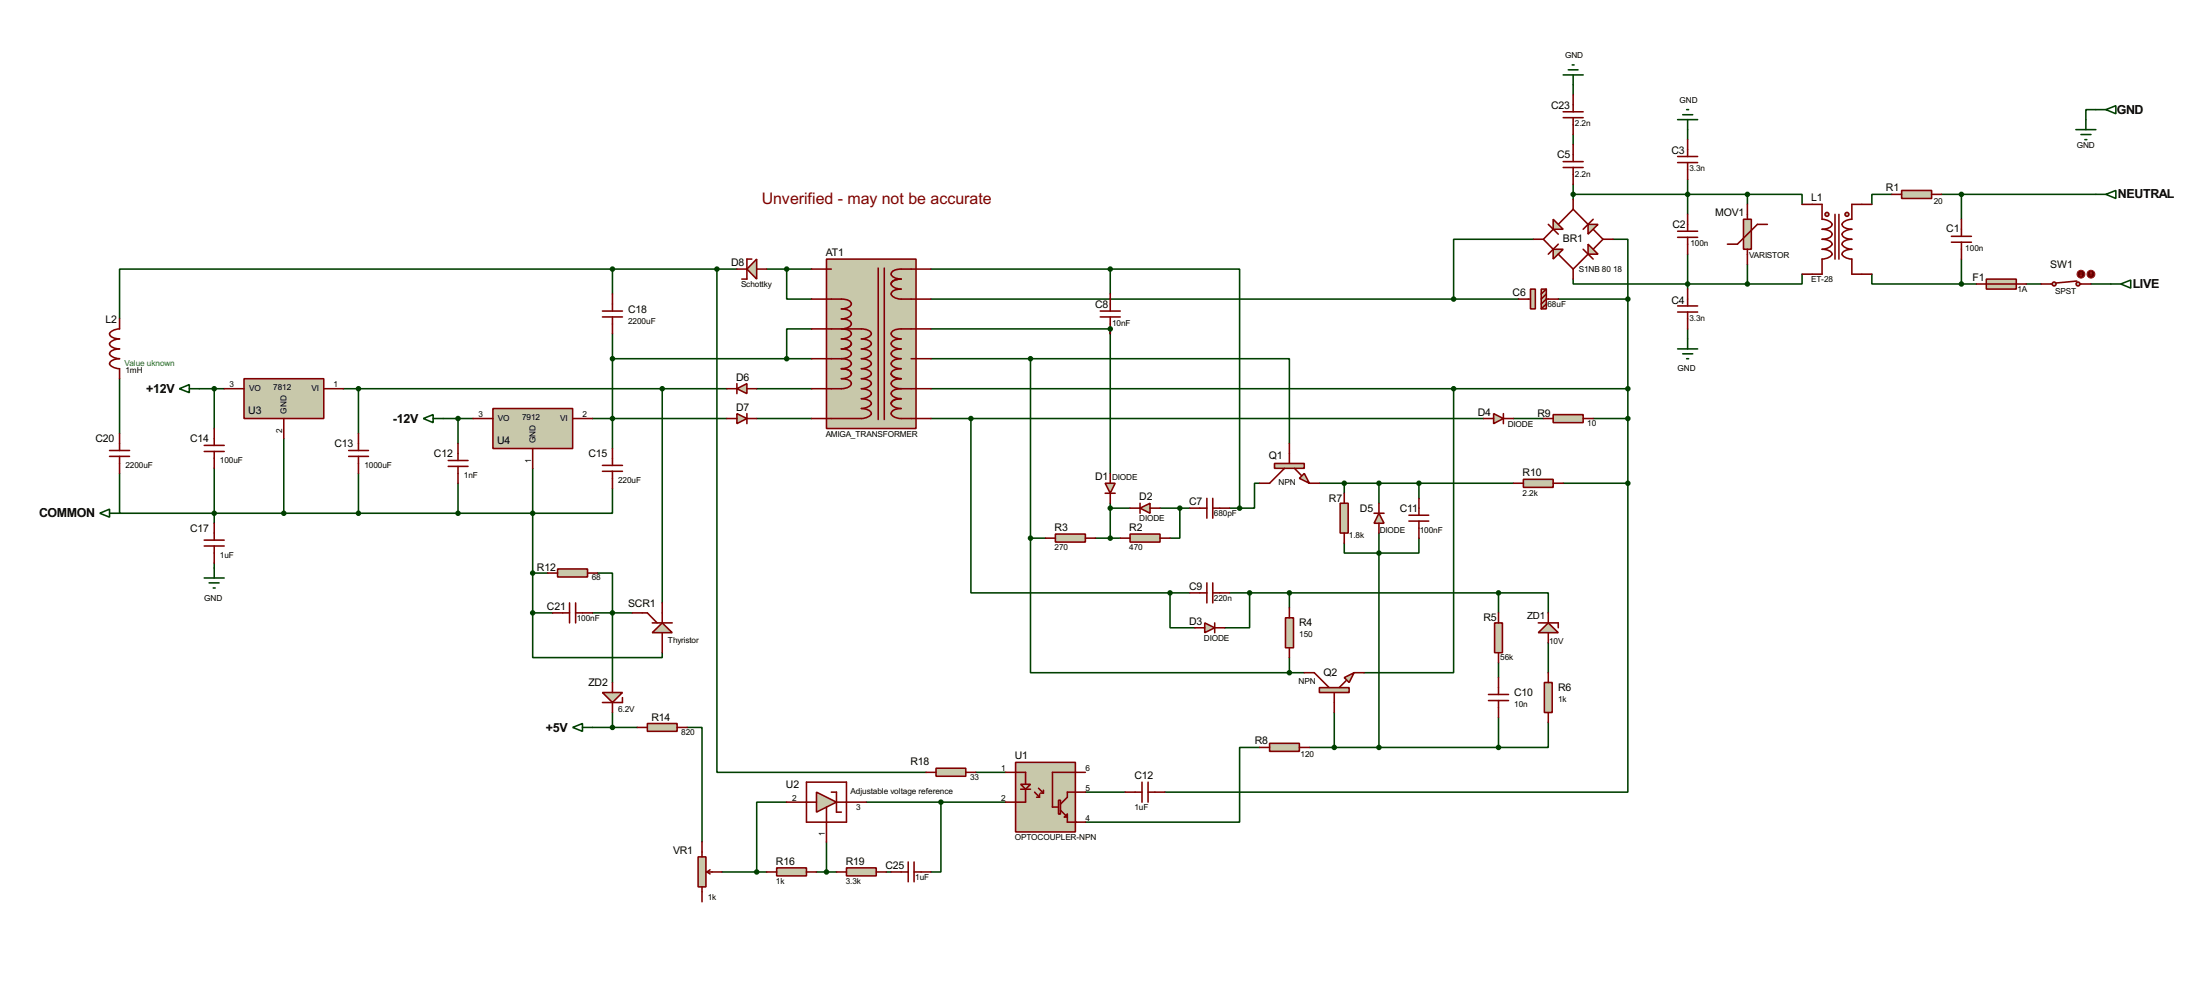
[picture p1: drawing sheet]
<svg xmlns="http://www.w3.org/2000/svg" width="561mm" height="256mm" viewBox="0 0 561 256" stroke-linecap="round" stroke-linejoin="round" font-family="sans-serif">
<g fill="none" stroke="#004000" stroke-width=".4">
<path d="M401.4 21.6v2.6M401.4 34.3v2.6M430.6 33.1v2.5M537.3 28l2.5-1v2zM537.3 28h-5.1v2.5M401.4 47v3.9M401.4 49.6h44.4M430.6 45.8v8.9M445.8 49.6h14v2.5M445.8 49.6v2.5M482.7 49.6h-5.1v2.5M495.4 49.6h41.9"/>
<path d="M500.4 49.6v6.3M537.3 49.6l2.5-1v2zM156.3 68.6h-125.8v12.7M156.3 68.6v6.4M156.3 68.6h31.7M182.9 68.6v128.3h53.4M195.6 68.6h11.5M200.7 68.6v7.7h6.4M237.5 68.6h45.8M237.5 76.3h149.9M283.3 68.6h33v61M283.3 68.6v6.4"/>
<path d="M391.2 61h-20.3v15.3M397.6 76.3h17.7M401.4 71.2v1.2h44.4M411.5 61h3.8v15.3M415.3 76.3v46.9M430.6 64.8v8.9M445.8 67.4v5M459.8 69.9v2.5h-14M477.6 69.9v2.5h22.8M500.4 72.4h3.8M500.4 66.1v6.3M516.9 72.4h3.9"/>
<path d="M533.5 72.4h7.6M541.1 72.4l2.5-1v2.1zM30.5 96.6v13.9M50.9 99.1h6.3M54.7 99.1v10.2M87.7 99.1h97.8M91.5 99.1v11.4M156.3 85.1v29.3M156.3 91.5h50.8M169 99.1v54.6M193.1 99.1h14M207.1 83.9h-6.4v7.6"/>
<path d="M237.5 83.9h45.8v36.8M237.5 99.1h177.8M237.5 91.5h25.4M262.9 91.5h66.1v21.6M262.9 91.5v45.7M370.9 99.1v72.4h-22.9M430.6 83.9v2.5M54.7 119.4v14M72.4 111.8v19.1M113.1 106.7h7.6M116.9 106.7v6.4M135.9 119.4v36.9"/>
<path d="M151.2 106.7h34.3M193.1 106.7h14M237.5 106.7h141M247.7 106.7v44.5h50.8M386.1 106.7h7.7M406.5 106.7h8.8M30.5 120.7v10.2h125.8v-6.4M91.5 120.7v10.2M116.9 123.2v7.7M262.9 137.2v34.3h66.1M262.9 137.2h3.9M279.5 137.2h6.3"/>
<path d="M283.3 129.6h5M283.3 128.3v8.9M296 129.6h7.6M301 129.6v7.6h-2.5M313.7 129.6h2.6M321.4 123.2h-1.3v6.4h-3.8M336.6 123.2h49.5M343 123.2v2.6M351.8 123.2v5.1M351.8 135.9v54.7M362 137.2v3.8h-19v-2.5M362 123.2v3.9"/>
<path d="M398.8 123.2h16.5M415.3 123.2v78.8h-118.1M54.7 143.6v1.2M135.9 156.3v11.4h33.1v-1.3M135.9 156.3h5.1M135.9 146.1h3.9M151.2 156.3h10.1M152.5 146.1h3.8v27.9M298.5 151.2v8.9h6.4M298.5 151.2h5.1M313.7 151.2h68.6M318.8 151.2v8.9h-6.3"/>
<path d="M329 151.2v3.8M382.3 151.2h12.7v5.1M382.3 151.2v5.1M329 167.7v3.8M329 171.5h3.8M382.3 169v3.8M395 163.9v7.6M151.2 185.5h11.4M156.3 181.7v3.8M175.3 185.5h3.8v29.2M249 196.9h7.6M321.4 190.6h-5.1v19h-39.4"/>
<path d="M334.1 190.6h48.2M340.4 181.7v8.9M382.3 182.9v7.7M395 184.2v6.4h-12.7M200.7 204.5h-7.6v17.8M210.9 214.7v7.6M221 204.5h35.6M240.1 204.5v17.8h-2.6M276.9 202h10.2M184.2 222.3h11.4M208.3 222.3h5.1M226.1 222.3h1.3"/>
</g>
<g fill="#c8c8aa" stroke="#800000" stroke-width=".4">
<circle cx="530.1" cy="72.4" r=".5"/>
<circle cx="524" cy="72.4" r=".5"/>
</g>
<path d="M520.8 72.4h2.7M529.9 71.7l-5.3 .5M530.7 72.4h2.8" fill="none" stroke="#800000" stroke-width=".4"/>
<circle cx="530.9" cy="69.9" r="1" fill="#400000" stroke="#f00" stroke-width=".26"/>
<path d="M530.7 70.2l.2 .2M530.9 69.4v1M531.2 70.2l-.3 .2" fill="none" stroke="#f00" stroke-width=".26"/>
<circle cx="533.4" cy="69.9" r="1" fill="#400000" stroke="#f00" stroke-width=".26"/>
<path d="M533.5 69.4l-.3 .3M533.5 69.4l.2 .3M533.5 69.4v1" fill="none" stroke="#f00" stroke-width=".26"/>
<path d="M472.5 55.9l-1.3 .2a1.32 1.32 0 0 0-1.2 1.5 2.76 2.76 0 0 0 2.5 .9l-1.3 .2a1.3 1.3 0 0 0-1.2 1.4 2.69 2.69 0 0 0 2.5 .9h-.7a2.01 2.01 0 0 0-1.8 1.3 2.66 2.66 0 0 0 2.5 1.3h-.7a2.01 2.01 0 0 0-1.8 1.2 2.65 2.65 0 0 0 2.5 1.3M500.4 55.9v4.4M497.9 60.3h5.1M497.9 61.8h5.1M500.4 61.8v4.3" fill="none" stroke="#800000" stroke-width=".4"/>
<circle cx="471.2" cy="54.7" r=".5" fill="#c8c8aa" stroke="#800000" stroke-width=".4"/>
<path d="M464.9 55.9l1.2 .2a1.33 1.33 0 0 1 1.2 1.5 2.87 2.87 0 0 1-2.4 .9M467.4 59.7a2.31 2.31 0 0 1-2.5 1.3h.6a2.08 2.08 0 0 1 1.9 1.3 2.76 2.76 0 0 1-2.5 1.3h.6a2.08 2.08 0 0 1 1.9 1.2 2.75 2.75 0 0 1-2.5 1.3" fill="none" stroke="#800000" stroke-width=".4"/>
<circle cx="466.1" cy="54.7" r=".5" fill="#c8c8aa" stroke="#800000" stroke-width=".4"/>
<path d="M459.8 52.1h5.1v3.8M464.9 58.5h.6a2.08 2.08 0 0 1 1.9 1.2M468.2 54.7v11.4M469.2 54.7v11.4M477.6 52.1h-5.1v3.8M464.9 66.1v3.8h-5.1M472.5 66.1v3.8h5.1" fill="none" stroke="#800000" stroke-width=".4"/>
<path d="M485.2 48.6h7.6v2h-7.6z" fill="#c8c8aa" stroke="#800000" stroke-width=".4"/>
<path d="M482.7 49.6h2.5M492.8 49.6h2.6" fill="none" stroke="#800000" stroke-width=".4"/>
<path d="M444.8 55.9h2v7.7h-2z" fill="#c8c8aa" stroke="#800000" stroke-width=".4"/>
<g fill="none" stroke="#800000" stroke-width=".4">
<path d="M428 39.9h5.1M430.6 35.6v4.3M428 59h5.1M428 41.5h5.1M430.6 41.5v4.3M430.6 54.7v4.3M445.8 52.1v3.8M450.9 57.2h-2.5l-5.1 5.1h-2.6M428 60.5h5.1M428 78h5.1M428 79.6h5.1M430.6 60.5v4.3"/>
<path d="M430.6 73.7v4.3M430.6 79.6v4.3M445.8 63.6v3.8"/>
</g>
<circle cx="430.5" cy="49.6" r=".5" fill="#004000" stroke="#004000" stroke-width=".4"/>
<path d="M428 30.5h5.1M429.3 29.3h2.6M430.3 28h.5M430.6 30.5v2.6M428 89h5.1M429.3 90.2h2.6M430.3 91.5h.5M430.6 86.4v2.6" fill="none" stroke="#004000" stroke-width=".4"/>
<path d="M396.3 63.6h2.5l-2.5 2.5z" fill="#c8c8aa" stroke="#800000" stroke-width=".4"/>
<path d="M395 57.2l2.6 2.5M396.3 58.5l-2.5 2.5 2.5 2.6M397.6 57.2l3.8-3.8 3.8 3.8M406.5 55.9l-2.6 2.6M406.5 58.5l2.5 2.5-2.5 2.6M397.6 62.3l-2.6 2.5M397.6 64.8l3.8 3.8 3.8-3.8M403.9 63.6l2.6 2.5" fill="none" stroke="#800000" stroke-width=".4"/>
<g fill="#c8c8aa" stroke="#800000" stroke-width=".4">
<path d="M396.3 55.9l2.5 2.6h-2.5z"/>
<path d="M405.2 57.2h2.5l-2.5 2.5z"/>
<path d="M405.2 62.3l2.5 2.5h-2.5z"/>
</g>
<g fill="none" stroke="#800000" stroke-width=".4">
<path d="M398.8 30h5.1M398.8 28.5h5.1M401.4 24.2v4.3M401.4 30v4.3M401.4 36.9v4.3M398.8 42.7h5.1M398.8 41.2h5.1M401.4 42.7v4.3M401.4 50.9v2.5M391.2 61h2.6M401.4 68.6v2.6M409 61h2.5"/>
<path d="M291.4 199.4v5.1M292.9 199.4v5.1M287.1 202h4.3M292.9 202h4.3"/>
</g>
<path d="M398.8 19.1h5.1M400.1 17.8h2.5M401.1 16.6h.5M401.4 19.1v2.5" fill="none" stroke="#004000" stroke-width=".4"/>
<g fill="#c8c8aa" stroke="#800000" stroke-width=".4">
<path d="M390.5 73.7h1.2v5.1h-1.2z"/>
<path d="M393.2 73.7h1.3v5.1h-1.3z"/>
</g>
<path d="M387.4 76.3h3.1M394.5 73.7l-1.3 1.3M394.5 75l-1.3 1.3M394.5 77.5l-1.3 1.3M397.6 76.3h-3.1l-1.3 1.2" fill="none" stroke="#800000" stroke-width=".4"/>
<circle cx="500.4" cy="49.6" r=".5" fill="#004000" stroke="#004000" stroke-width=".4"/>
<path d="M506.8 71.2h7.6v2.5h-7.6z" fill-rule="evenodd" fill="#c8c8aa" stroke="#800000" stroke-width=".4"/>
<path d="M504.2 72.4h12.7" fill="none" stroke="#800000" stroke-width=".4"/>
<path d="M388.7 122.2h7.6v2.1h-7.6z" fill="#c8c8aa" stroke="#800000" stroke-width=".4"/>
<path d="M386.1 123.2h2.6M396.3 123.2h2.5" fill="none" stroke="#800000" stroke-width=".4"/>
<g fill="#004000" stroke="#004000" stroke-width=".4">
<circle cx="430.5" cy="72.4" r=".5"/>
<circle cx="401.3" cy="49.6" r=".5"/>
</g>
<path d="M396.3 105.7h7.6v2.1h-7.6z" fill="#c8c8aa" stroke="#800000" stroke-width=".4"/>
<path d="M393.8 106.7h2.5M403.9 106.7h2.6" fill="none" stroke="#800000" stroke-width=".4"/>
<path d="M381.1 105.5l2.5 1.2-2.5 1.3z" fill="#c8c8aa" stroke="#800000" stroke-width=".4"/>
<path d="M378.5 106.7h2.6M383.6 105.5v2.5M383.6 106.7h2.5M303.6 151.2h4.3M307.9 148.6v5.1M309.4 148.6v5.1M309.4 151.2h4.3" fill="none" stroke="#800000" stroke-width=".4"/>
<path d="M307.4 158.8l2.5 1.3-2.5 1.2z" fill="#c8c8aa" stroke="#800000" stroke-width=".4"/>
<path d="M309.9 158.8v2.5M304.9 160.1h2.5M309.9 160.1h2.6" fill="none" stroke="#800000" stroke-width=".4"/>
<path d="M381.3 158.8h2v7.6h-2z" fill="#c8c8aa" stroke="#800000" stroke-width=".4"/>
<path d="M382.3 156.3v2.5M382.3 166.4v2.6" fill="none" stroke="#800000" stroke-width=".4"/>
<path d="M392.5 161.3l2.5-2.5 2.6 2.5z" fill="#c8c8aa" stroke="#800000" stroke-width=".4"/>
<path d="M392.5 158.8h5.1v1.3M395 156.3v2.5M379.8 178.6h5.1M379.8 177.1h5.1M382.3 172.8v4.3M382.3 178.6v4.3M395 161.3v2.6" fill="none" stroke="#800000" stroke-width=".4"/>
<path d="M394 174h2v7.7h-2z" fill="#c8c8aa" stroke="#800000" stroke-width=".4"/>
<path d="M395 171.5v2.5M395 181.7v2.5" fill="none" stroke="#800000" stroke-width=".4"/>
<path d="M343 172.8l2.5-1.3-1.3 2.5z" fill="#c8c8aa" stroke="#800000" stroke-width=".4"/>
<path d="M336.6 175.3h7.6v1.3h-7.6z" fill="#c8c8aa" stroke="#800000" stroke-width=".4"/>
<path d="M332.8 171.5h2.5l3.8 3.8M340.4 176.6v5.1M343.5 173.5l-1.8 1.8M345.5 171.5h2.5" fill="none" stroke="#800000" stroke-width=".4"/>
<path d="M331.5 122l1.3-1.3 1.3 2.5z" fill="#c8c8aa" stroke="#800000" stroke-width=".4"/>
<path d="M325.2 118.2h7.6v1.2h-7.6z" fill="#c8c8aa" stroke="#800000" stroke-width=".4"/>
<path d="M327.7 119.4l-3.8 3.8h-2.5M329 113.1v5.1M330.3 119.4l1.7 1.8M303.6 129.6h4.3M307.9 127.1v5M309.4 127.1v5M309.4 129.6h4.3M334.1 123.2h2.5" fill="none" stroke="#800000" stroke-width=".4"/>
<path d="M288.3 136.2h7.7v2h-7.7z" fill="#c8c8aa" stroke="#800000" stroke-width=".4"/>
<path d="M285.8 137.2h2.5M296 137.2h2.5" fill="none" stroke="#800000" stroke-width=".4"/>
<path d="M290.9 129.6l2.5-1.3v2.6z" fill="#c8c8aa" stroke="#800000" stroke-width=".4"/>
<path d="M280.7 79.3h5.1M283.3 75v4.3M280.7 80.8h5.1M283.3 80.8v4.3M288.3 129.6h2.6M290.9 128.3v2.6M293.4 129.6h2.6" fill="none" stroke="#800000" stroke-width=".4"/>
<path d="M282 123.2h2.5l-1.2 2.6z" fill="#c8c8aa" stroke="#800000" stroke-width=".4"/>
<path d="M282 125.8h2.5M283.3 120.7v2.5M283.3 125.8v2.5" fill="none" stroke="#800000" stroke-width=".4"/>
<path d="M269.3 136.2h7.6v2h-7.6z" fill="#c8c8aa" stroke="#800000" stroke-width=".4"/>
<path d="M266.8 137.2h2.5M276.9 137.2h2.6" fill="none" stroke="#800000" stroke-width=".4"/>
<path d="M328 157.5h2v7.7h-2z" fill="#c8c8aa" stroke="#800000" stroke-width=".4"/>
<path d="M329 155v2.5M329 165.2v2.5" fill="none" stroke="#800000" stroke-width=".4"/>
<path d="M323.9 189.5h7.6v2.1h-7.6z" fill="#c8c8aa" stroke="#800000" stroke-width=".4"/>
<path d="M321.4 190.6h2.5M331.5 190.6h2.6" fill="none" stroke="#800000" stroke-width=".4"/>
<path d="M341.9 128.3h2.1v7.6h-2.1z" fill="#c8c8aa" stroke="#800000" stroke-width=".4"/>
<path d="M343 125.8v2.5M343 135.9v2.6" fill="none" stroke="#800000" stroke-width=".4"/>
<path d="M351.8 130.9l1.3 2.5h-2.5z" fill="#c8c8aa" stroke="#800000" stroke-width=".4"/>
<path d="M350.6 130.9h2.5M351.8 128.3v2.6M351.8 133.4v2.5M359.5 131.4h5M359.5 132.9h5M362 127.1v4.3M362 132.9v4.3" fill="none" stroke="#800000" stroke-width=".4"/>
<path d="M259.1 194.4h15.3v17.7h-15.3z" fill="#c8c8aa" stroke="#800000" stroke-width=".4"/>
<path d="M260.4 200h2.5l-1.2 1.2z" fill="#c8c8aa" stroke="#800000" stroke-width=".4"/>
<g fill="none" stroke="#800000" stroke-width=".4">
<path d="M256.6 196.9h5.1v3.1M276.9 196.9h-8.4v8.9h1.6M260.4 201.2h2.5M261.7 201.2v3.3h-5.1M264 202l1.2 1.3M264.5 203.3h.7M265 201l1.2 1.2M265.2 202.5v.8M265.5 202.2h.7M266.2 201.5v.7M270.1 204h.5v3.6h-.5zM270.6 206.6l1.7 1.7h-.7l.7-.7v2h4.6"/>
<path d="M276.9 202h-4.6v1.3l-1.7 1.7"/>
</g>
<path d="M529.6 33.1h5.1M530.9 34.3h2.6M531.9 35.6h.5M532.2 30.5v2.6" fill="none" stroke="#004000" stroke-width=".4"/>
<g fill="#004000" stroke="#004000" stroke-width=".4">
<circle cx="316.2" cy="129.6" r=".5"/>
<circle cx="340.4" cy="190.6" r=".5"/>
<circle cx="301" cy="129.6" r=".5"/>
<circle cx="283.2" cy="129.6" r=".5"/>
<circle cx="283.2" cy="137.2" r=".5"/>
<circle cx="351.8" cy="123.2" r=".5"/>
<circle cx="382.3" cy="190.6" r=".5"/>
<circle cx="351.8" cy="141" r=".5"/>
<circle cx="445.8" cy="49.6" r=".5"/>
<circle cx="445.8" cy="72.4" r=".5"/>
</g>
<path d="M238.8 195.9h7.6v2h-7.6z" fill="#c8c8aa" stroke="#800000" stroke-width=".4"/>
<path d="M236.3 196.9h2.5M246.4 196.9h2.6" fill="none" stroke="#800000" stroke-width=".4"/>
<path d="M45.8 99.1l2.5-1v2zM48.3 99.1h2.6M108 106.7l2.5-1v2.1zM110.5 106.7h2.6M25.5 130.9l2.5-1.1v2.1zM28 130.9h2.5M146.1 185.5l2.5-1v2zM148.6 185.5h2.6" fill="none" stroke="#004000" stroke-width=".4"/>
<path d="M193.1 66.1v5.1l-2.5-2.6z" fill="#c8c8aa" stroke="#800000" stroke-width=".4"/>
<path d="M153.7 79.3h5.1M156.3 75v4.3M188 68.6h2.6M191.8 66.1h-1.2v5.1h-1.3M193.1 68.6h2.5M30.5 81.3v2.6l-1.2 .2a1.31 1.31 0 0 0-1.2 1.4 2.79 2.79 0 0 0 2.4 .9l-1.2 .2a1.31 1.31 0 0 0-1.2 1.4 2.86 2.86 0 0 0 2.4 1h-.6a2.08 2.08 0 0 0-1.9 1.2 2.75 2.75 0 0 0 2.5 1.3h-.6a2.11 2.11 0 0 0-1.9 1.3 2.75 2.75 0 0 0 2.5 1.2v2.6M153.7 80.8h5.1M156.3 80.8v4.3" fill="none" stroke="#800000" stroke-width=".4"/>
<path d="M188 105.5l2.6 1.2-2.6 1.3z" fill="#c8c8aa" stroke="#800000" stroke-width=".4"/>
<path d="M185.5 106.7h2.5M190.6 105.5v2.5M190.6 106.7h2.5" fill="none" stroke="#800000" stroke-width=".4"/>
<path d="M188 99.1l2.6-1.3v2.6z" fill="#c8c8aa" stroke="#800000" stroke-width=".4"/>
<path d="M185.5 99.1h2.5M188 97.8v2.6M190.6 99.1h2.5" fill="none" stroke="#800000" stroke-width=".4"/>
<path d="M178.1 218.5h2v7.6h-2z" fill="#c8c8aa" stroke="#800000" stroke-width=".4"/>
<path d="M179.1 214.7v3.8M179.1 226.1v3.8M180.4 222.3l.8 .5M180.4 222.3h3.8M181.2 221.8l-.8 .5" fill="none" stroke="#800000" stroke-width=".4"/>
<path d="M165.2 184.5h7.6v2h-7.6z" fill="#c8c8aa" stroke="#800000" stroke-width=".4"/>
<path d="M162.6 185.5h2.6M172.8 185.5h2.5" fill="none" stroke="#800000" stroke-width=".4"/>
<path d="M208.3 202l5.1 2.5-5.1 2.6z" fill="#c8c8aa" stroke="#800000" stroke-width=".4"/>
<path d="M205.8 199.4h10.2v10.2h-10.2zM200.7 204.5h7.6M210.9 205.8v8.9M212.1 202h1.3v5.1h1.3M213.4 204.5h7.6" fill="none" stroke="#800000" stroke-width=".4"/>
<path d="M198.2 221.3h7.6v2h-7.6z" fill="#c8c8aa" stroke="#800000" stroke-width=".4"/>
<path d="M195.6 222.3h2.6M205.8 222.3h2.5" fill="none" stroke="#800000" stroke-width=".4"/>
<path d="M125.8 104.2h20.3v10.2h-20.3z" fill="#c8c8aa" stroke="#800000" stroke-width=".4"/>
<path d="M120.7 106.7h5.1M135.9 114.4v5M146.1 106.7h5.1" fill="none" stroke="#800000" stroke-width=".4"/>
<path d="M62.3 96.6h20.3v10.1h-20.3z" fill="#c8c8aa" stroke="#800000" stroke-width=".4"/>
<g fill="none" stroke="#800000" stroke-width=".4">
<path d="M57.2 99.1h5.1M82.6 99.1h5.1M28 114.9h5.1M28 116.4h5.1M30.5 110.5v4.4M30.5 116.4v4.3M52.1 115.1h5.1M52.1 113.6h5.1M54.7 109.3v4.3M54.7 115.1v4.3M72.4 106.7v5.1M114.4 118.9h5"/>
<path d="M114.4 117.4h5M116.9 113.1v4.3M116.9 118.9v4.3M153.7 118.7h5.1M156.3 114.4v4.3M52.1 137.7h5.1M52.1 139.2h5.1M54.7 133.4v4.3M54.7 139.2v4.4M153.7 120.2h5.1M156.3 120.2v4.3"/>
</g>
<path d="M52.1 147.4h5.1M53.4 148.6h2.5M54.4 149.9h.5M54.7 144.8v2.6" fill="none" stroke="#004000" stroke-width=".4"/>
<g fill="#004000" stroke="#004000" stroke-width=".4">
<circle cx="135.9" cy="130.9" r=".5"/>
<circle cx="156.2" cy="106.7" r=".5"/>
<circle cx="116.8" cy="130.9" r=".5"/>
<circle cx="116.8" cy="106.7" r=".5"/>
<circle cx="54.6" cy="99.1" r=".5"/>
<circle cx="72.4" cy="130.9" r=".5"/>
<circle cx="54.6" cy="130.9" r=".5"/>
</g>
<path d="M153.7 176.6h5.1l-2.5 2.5z" fill="#c8c8aa" stroke="#800000" stroke-width=".4"/>
<path d="M89 114.9h5M89 116.4h5M91.5 110.5v4.4M91.5 116.4v4.3M156.3 174v2.6M156.3 179.1v2.6M158.8 177.9v1.2h-5.1" fill="none" stroke="#800000" stroke-width=".4"/>
<g fill="#004000" stroke="#004000" stroke-width=".4">
<circle cx="91.4" cy="99.1" r=".5"/>
<circle cx="91.4" cy="130.9" r=".5"/>
</g>
<path d="M142.3 145.1h7.6v2h-7.6z" fill="#c8c8aa" stroke="#800000" stroke-width=".4"/>
<path d="M139.8 146.1h2.5M149.9 146.1h2.6" fill="none" stroke="#800000" stroke-width=".4"/>
<path d="M166.4 161.3l2.6-2.5 2.5 2.5z" fill="#c8c8aa" stroke="#800000" stroke-width=".4"/>
<path d="M141 156.3h4.3M145.3 153.7v5.1M146.9 156.3h4.3M146.9 153.7v5.1M161.3 156.3h3.9l2.5 2.5M166.4 158.8h5.1M169 153.7v5.1M169 161.3v5.1" fill="none" stroke="#800000" stroke-width=".4"/>
<circle cx="210.8" cy="222.3" r=".5" fill="#004000" stroke="#004000" stroke-width=".4"/>
<path d="M216 221.3h7.6v2h-7.6z" fill="#c8c8aa" stroke="#800000" stroke-width=".4"/>
<path d="M231.7 219.8v5M233.2 219.8v5M213.4 222.3h2.6M223.6 222.3h2.5M227.4 222.3h4.3M233.2 222.3h4.3" fill="none" stroke="#800000" stroke-width=".4"/>
<circle cx="156.2" cy="156.3" r=".5" fill="#004000" stroke="#004000" stroke-width=".4"/>
<path d="M210.9 66.1h22.8v43.2h-22.8z" fill="#c8c8aa" stroke="#800000" stroke-width=".4"/>
<path d="M207.1 76.3h7.6a2.12 2.12 0 0 1 2.5 1.2 2.4 2.4 0 0 1-2.5 1.3 2.14 2.14 0 0 1 2.5 1.3 2.4 2.4 0 0 1-2.5 1.2 2.09 2.09 0 0 1 2.5 1.3 2.4 2.4 0 0 1-2.5 1.3 2.12 2.12 0 0 1 2.5 1.2 2.35 2.35 0 0 1-2.5 1.3 2.12 2.12 0 0 1 2.5 1.3 2.41 2.41 0 0 1-2.5 1.3 2.12 2.12 0 0 1 2.5 1.2 2.4 2.4 0 0 1-2.5 1.3M207.1 68.6h5M224.1 68.4v38.6M225.6 68.4v38.6M237.5 68.6h-7.6a2.12 2.12 0 0 0-2.5 1.3 2.45 2.45 0 0 0 2.5 1.3 2.15 2.15 0 0 0-2.5 1.2 2.4 2.4 0 0 0 2.5 1.3 2.15 2.15 0 0 0-2.5 1.3 2.47 2.47 0 0 0 2.5 1.3h7.6M207.1 83.9h13.3a2.08 2.08 0 0 1 1.9 1.2 2.67 2.67 0 0 1-2.5 1.3h.6a2.08 2.08 0 0 1 1.9 1.3 2.76 2.76 0 0 1-2.5 1.3h.6a2.08 2.08 0 0 1 1.9 1.2 2.75 2.75 0 0 1-2.5 1.3h.6a2.11 2.11 0 0 1 1.9 1.3 2.75 2.75 0 0 1-2.5 1.2h.6a2.04 2.04 0 0 1 1.9 1.3 2.75 2.75 0 0 1-2.5 1.3h.6a2.08 2.08 0 0 1 1.9 1.2 2.67 2.67 0 0 1-2.5 1.3h.6a2.08 2.08 0 0 1 1.9 1.3 2.76 2.76 0 0 1-2.5 1.3h.6a2.08 2.08 0 0 1 1.9 1.2 2.75 2.75 0 0 1-2.5 1.3h.6a2.11 2.11 0 0 1 1.9 1.3 2.75 2.75 0 0 1-2.5 1.2h-12.7M207.1 91.5h7.6M214.7 91.5a2.14 2.14 0 0 1 2.5 1.3 2.4 2.4 0 0 1-2.5 1.2 2.09 2.09 0 0 1 2.5 1.3 2.4 2.4 0 0 1-2.5 1.3 2.12 2.12 0 0 1 2.5 1.2 2.35 2.35 0 0 1-2.5 1.3h-7.6M229.9 99.1a2.15 2.15 0 0 0-2.5 1.3 2.47 2.47 0 0 0 2.5 1.3 2.15 2.15 0 0 0-2.5 1.2 2.45 2.45 0 0 0 2.5 1.3 2.17 2.17 0 0 0-2.5 1.3 2.45 2.45 0 0 0 2.5 1.2h7.6M229.9 99.1h7.6M232.5 91.5h5M237.5 83.9h-7.6a2.15 2.15 0 0 0-2.5 1.2 2.4 2.4 0 0 0 2.5 1.3 2.15 2.15 0 0 0-2.5 1.3 2.47 2.47 0 0 0 2.5 1.3 2.15 2.15 0 0 0-2.5 1.2 2.45 2.45 0 0 0 2.5 1.3 2.17 2.17 0 0 0-2.5 1.3 2.45 2.45 0 0 0 2.5 1.2 2.12 2.12 0 0 0-2.5 1.3 2.45 2.45 0 0 0 2.5 1.3 2.15 2.15 0 0 0-2.5 1.2 2.4 2.4 0 0 0 2.5 1.3" fill="none" stroke="#800000" stroke-width=".4"/>
<g fill="#004000" stroke="#004000" stroke-width=".4">
<circle cx="200.7" cy="68.6" r=".5"/>
<circle cx="283.2" cy="68.6" r=".5"/>
<circle cx="156.2" cy="68.6" r=".5"/>
<circle cx="156.2" cy="185.5" r=".5"/>
<circle cx="135.9" cy="146.1" r=".5"/>
<circle cx="135.9" cy="156.3" r=".5"/>
<circle cx="168.9" cy="99.1" r=".5"/>
<circle cx="200.7" cy="91.5" r=".5"/>
<circle cx="156.2" cy="91.5" r=".5"/>
<circle cx="182.9" cy="68.6" r=".5"/>
<circle cx="283.2" cy="83.9" r=".5"/>
<circle cx="370.8" cy="76.3" r=".5"/>
<circle cx="262.9" cy="137.2" r=".5"/>
<circle cx="328.9" cy="151.2" r=".5"/>
<circle cx="382.3" cy="151.2" r=".5"/>
<circle cx="342.9" cy="123.2" r=".5"/>
<circle cx="351.8" cy="190.6" r=".5"/>
<circle cx="370.8" cy="99.1" r=".5"/>
<circle cx="362" cy="123.2" r=".5"/>
<circle cx="328.9" cy="171.5" r=".5"/>
<circle cx="240" cy="204.5" r=".5"/>
<circle cx="193" cy="222.3" r=".5"/>
<circle cx="415.3" cy="76.3" r=".5"/>
<circle cx="500.4" cy="72.4" r=".5"/>
<circle cx="415.3" cy="99.1" r=".5"/>
<circle cx="415.3" cy="123.2" r=".5"/>
<circle cx="318.8" cy="151.2" r=".5"/>
<circle cx="298.5" cy="151.2" r=".5"/>
<circle cx="247.7" cy="106.7" r=".5"/>
<circle cx="415.3" cy="106.7" r=".5"/>
<circle cx="262.9" cy="91.5" r=".5"/>
</g>
<text font-size="4.6" fill="#800000" x="194.4" y="52">Unverified - may not be accurate</text>
<g font-size="3.6">
<text x="540.1" y="29">GND</text>
<text x="540.3" y="50.6">NEUTRAL</text>
<text x="544.1" y="73.4">LIVE</text>
<text x="37.3" y="100.2">+12V</text>
<text x="100.3" y="107.8">-12V</text>
<text x="10" y="131.9">COMMON</text>
<text x="139.3" y="186.5">+5V</text>
</g>
<g font-size="3">
<text x="395.7" y="27.9">C23</text>
<text x="397.2" y="40.3">C5</text>
<text x="426.5" y="39.3">C3</text>
<text x="462.1" y="51.4">L1</text>
<text x="481.2" y="48.8">R1</text>
<text x="426.7" y="58.1">C2</text>
<text x="437.6" y="55">MOV1</text>
<text x="496.6" y="59.1">C1</text>
<text x="210.7" y="65.3">AT1</text>
<text x="398.8" y="61.7">BR1</text>
<text x="186.5" y="67.8">D8</text>
<text x="503.3" y="71.6">F1</text>
<text x="523.1" y="68.4">SW1</text>
<text x="385.9" y="75.5">C6</text>
<text x="426.5" y="77.4">C4</text>
<text x="26.9" y="82.2">L2</text>
<text x="160.3" y="79.7">C18</text>
<text x="279.4" y="78.5">C8</text>
<text x="187.8" y="97.1">D6</text>
<text x="63.4" y="105.6">U3</text>
<text x="187.8" y="104.7">D7</text>
<text x="377" y="106">D4</text>
<text x="392.3" y="106.2">R9</text>
<text x="24.4" y="112.7">C20</text>
<text x="48.5" y="112.7">C14</text>
<text x="126.9" y="113.2">U4</text>
<text x="85.3" y="114">C13</text>
<text x="110.7" y="116.6">C12</text>
<text x="150.1" y="116.6">C15</text>
<text x="323.7" y="117">Q1</text>
<text x="279.4" y="122.4">D1</text>
<text x="388.5" y="121.5">R10</text>
<text x="290.7" y="127.6">D2</text>
<text x="303.4" y="128.8">C7</text>
<text x="339.1" y="128">R7</text>
<text x="347" y="130.5">D5</text>
<text x="357.1" y="130.5">C11</text>
<text x="48.5" y="135.6">C17</text>
<text x="269.1" y="135.4">R3</text>
<text x="288.1" y="135.4">R2</text>
<text x="137" y="145.6">R12</text>
<text x="139.6" y="155.5">C21</text>
<text x="160.3" y="154.7">SCR1</text>
<text x="303.4" y="150.4">C9</text>
<text x="303.4" y="159.3">D3</text>
<text x="331.5" y="159.7">R4</text>
<text x="378.5" y="158.2">R5</text>
<text x="337.7" y="172.4">Q2</text>
<text x="150.1" y="175">ZD2</text>
<text x="386.3" y="177.5">C10</text>
<text x="397.5" y="176.2">R6</text>
<text x="166.2" y="183.7">R14</text>
<text x="320.1" y="189.8">R8</text>
<text x="232.3" y="195.1">R18</text>
<text x="258.9" y="193.6">U1</text>
<text x="200.5" y="200.9">U2</text>
<text x="289.4" y="198.7">C12</text>
<text x="171.7" y="217.7">VR1</text>
<text x="198" y="220.5">R16</text>
<text x="215.8" y="220.5">R19</text>
<text x="225.9" y="221.6">C25</text>
</g>
<text font-size="2.8" x="389.6" y="157.8">ZD1</text>
<g font-size="2.4">
<text x="399.3" y="14.7">GND</text>
<text x="428.5" y="26.1">GND</text>
<text x="401.8" y="32.2">2.2n</text>
<text x="529.9" y="37.8">GND</text>
<text x="401.8" y="45.2">2.2n</text>
<text x="431" y="43.7">3.3n</text>
<text x="493.4" y="51.9">20</text>
<text x="431.3" y="62.7">100n</text>
<text x="446.3" y="65.7">VARISTOR</text>
<text x="501.4" y="64">100n</text>
<text x="402.8" y="69.5">S1NB 80</text>
<text x="411.6" y="69.5">18</text>
<text x="462.1" y="72">ET-28</text>
<text x="189.1" y="73.3">Schottky</text>
<text x="514.7" y="74.5">1A</text>
<text x="524.4" y="75">SPST</text>
<text x="160.3" y="82.5">2200uF</text>
<text x="283.7" y="83">10nF</text>
<text x="394.8" y="78.3">68uF</text>
<text x="431" y="81.8">3.3n</text>
<text x="32" y="95.2">1mH</text>
<text x="428" y="94.7">GND</text>
<text x="58.6" y="98.7">3</text>
<text x="63.6" y="99.8">VO</text>
<text x="69.7" y="99.5">7812</text>
<text x="79.5" y="99.8">VI</text>
<text x="85.1" y="98.7">1</text>
<text x="73.1" y="105.5" transform="rotate(-90 73.1 105.5)">GND</text>
<text x="122.1" y="106.3">3</text>
<text x="127.1" y="107.4">VO</text>
<text x="133.2" y="107.2">7912</text>
<text x="143" y="107.4">VI</text>
<text x="148.6" y="106.3">2</text>
<text x="72" y="110.4" transform="rotate(-90 72 110.4)">2</text>
<text x="136.6" y="113.1" transform="rotate(-90 136.6 113.1)">GND</text>
<text x="210.7" y="111.4">AMIGA_TRANSFORMER</text>
<text x="384.7" y="108.8">DIODE</text>
<text x="405" y="108.6">10</text>
<text x="32" y="119.4">2200uF</text>
<text x="56.1" y="118.1">100uF</text>
<text x="93" y="119.4">1000uF</text>
<text x="135.5" y="118" transform="rotate(-90 135.5 118)">1</text>
<text x="118.4" y="121.9">1nF</text>
<text x="157.7" y="123.2">220uF</text>
<text x="283.7" y="122.4">DIODE</text>
<text x="326.2" y="123.6">NPN</text>
<text x="309.7" y="131.7">680pF</text>
<text x="388.5" y="126.4">2.2k</text>
<text x="290.7" y="133">DIODE</text>
<text x="344.2" y="137.1">1.8k</text>
<text x="352" y="135.9">DIODE</text>
<text x="362.2" y="135.9">100nF</text>
<text x="56.1" y="142.2">1uF</text>
<text x="269.1" y="140.3">270</text>
<text x="288.1" y="140.3">470</text>
<text x="151" y="148">68</text>
<text x="52.1" y="153.2">GND</text>
<text x="309.7" y="153.3">220n</text>
<text x="147.2" y="158.4">100nF</text>
<text x="170.4" y="163.8">Thyristor</text>
<text x="307.2" y="163.4">DIODE</text>
<text x="331.5" y="162.5">150</text>
<text x="395.2" y="164.3">10V</text>
<text x="382.8" y="168.4">56k</text>
<text x="331.3" y="174.5">NPN</text>
<text x="397.5" y="179">1k</text>
<text x="157.7" y="181.6">6.2V</text>
<text x="386.3" y="180.3">10n</text>
<text x="173.8" y="187.3">820</text>
<text x="255.4" y="196.5">1</text>
<text x="276.9" y="196.5">6</text>
<text x="331.8" y="192.9">120</text>
<text x="217" y="202.4">Adjustable voltage reference</text>
<text x="247.5" y="198.8">33</text>
<text x="276.9" y="201.6">5</text>
<text x="202.1" y="204.1">2</text>
<text x="218.5" y="206.4">3</text>
<text x="255.4" y="204.1">2</text>
<text x="276.9" y="209.2">4</text>
<text x="289.4" y="206.6">1uF</text>
<text x="210.5" y="213.3" transform="rotate(-90 210.5 213.3)">1</text>
<text x="258.9" y="214.2">OPTOCOUPLER-NPN</text>
<text x="198" y="225.4">1k</text>
<text x="215.8" y="225.4">3.3k</text>
<text x="233.5" y="224.4">1uF</text>
<text x="180.6" y="229.5">1k</text>
</g>
<text font-size="2.4" fill="#00c000" x="31.8" y="93.4">Value uknown</text>
</svg>
